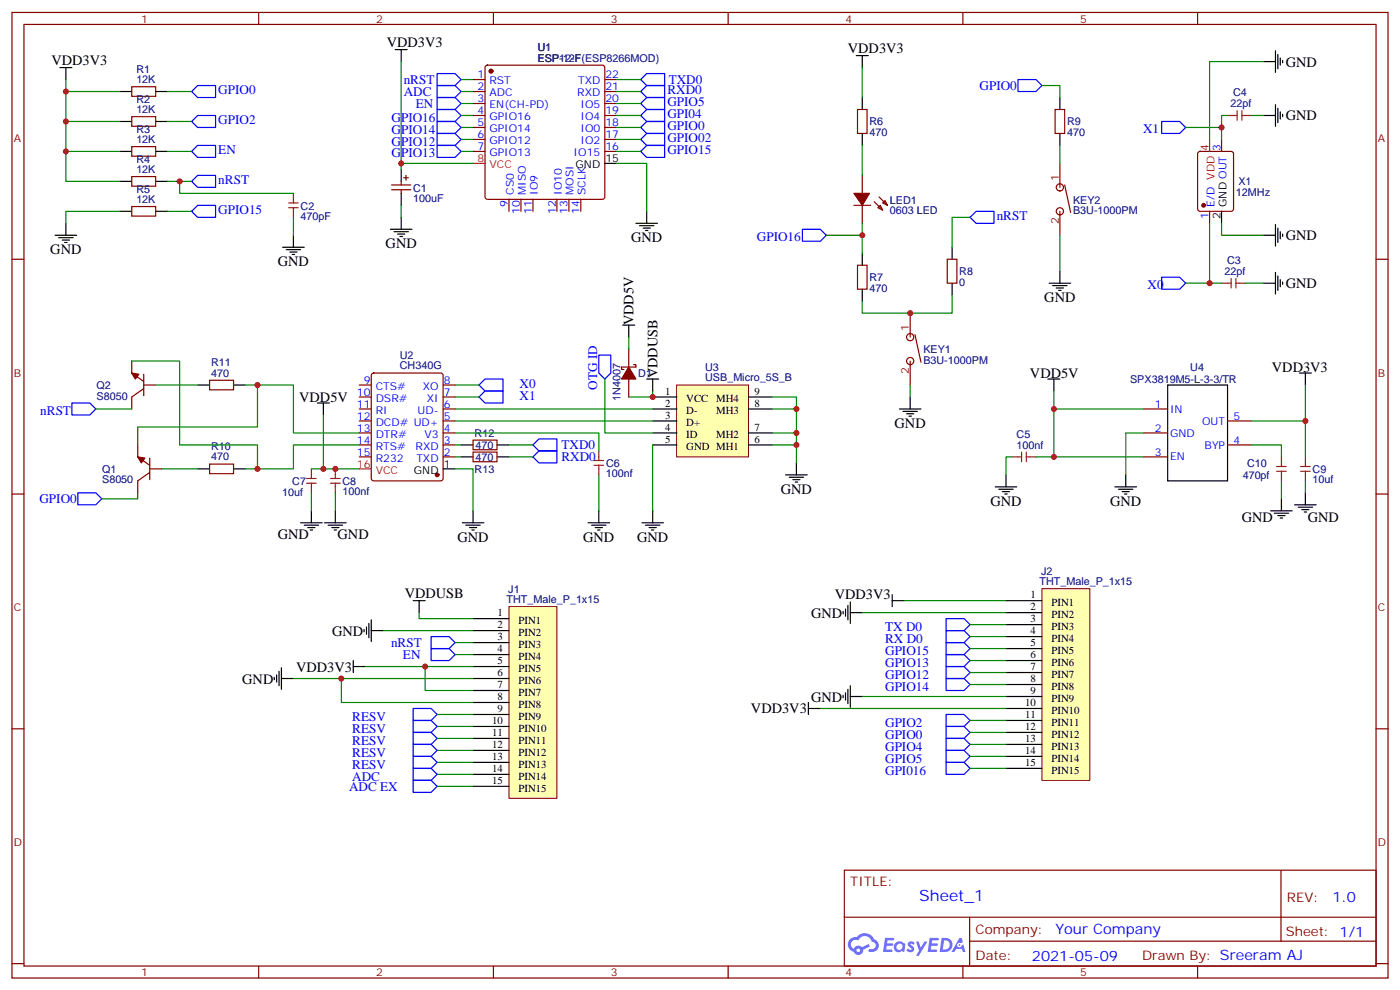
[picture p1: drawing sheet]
<svg xmlns="http://www.w3.org/2000/svg" width="412mm" height="292mm" viewBox="0 0 412 292" stroke-linecap="round" stroke-linejoin="round" font-family="sans-serif">
<g fill="none" stroke="#870000" stroke-width=".35">
<path d="M3.5 3.7h405.4v284.3h-405.4zM7.1 7.2h398.2v277.3h-398.2zM76.2 3.7v3.5M145.3 3.7v3.5M214.5 3.7v3.5M283.6 3.7v3.5M352.8 3.7v3.5M3.5 76.3h3.6M405.3 76.3h3.6M3.5 145.5h3.6M405.3 145.5h3.6M3.5 214.6h3.6"/>
<path d="M405.3 214.6h3.6M248.7 256.3h156.6v28.2h-156.6zM377.3 256.3v20.9M248.7 270.1h156.5M285.6 277.2h119.6M285.6 270.1v14.1M3.5 283.8h3.6M76.2 284.5v3.5M145.3 284.5v3.5M214.5 284.5v3.5M283.6 284.5v3.5M352.8 284.5v3.5"/>
<path d="M405.3 283.8h3.6"/>
</g>
<g fill="#5487ff">
<path d="M267.7 277.4a1.22 1.22 0 0 1 1.7 .3l-.4 .6a.47 .47 0 0 0-.3-.4 .47 .47 0 0 0-.5 .2l.1 .2a1.14 1.14 0 0 1 .8 1.7 1.14 1.14 0 0 1-1.9 0l-.2-.2 .5-.5 .7 .4a.29 .29 0 0 0 .3-.2 .29 .29 0 0 0-.2-.4 1.04 1.04 0 0 1-.6-1.7z"/>
<path d="M260.7 276.2h2.4l.3 .2-.2 .5h-1.8l-.1 .9h1.5l.3 .3-.3 .4h-1.6l-.2 1.1 1.7 .1 .2 .3-.2 .3h-2.6z"/>
<path d="M273.8 276.2h2.4l.3 .2-.1 .5h-1.8l-.2 .9h1.6l.3 .3-.4 .4h-1.6l-.1 1.1 1.7 .1 .2 .3-.2 .3h-2.6z"/>
<path d="M282.6 276.2h.7l.3 1.2-.6 .4a.69 .69 0 0 0-1 .2 .69 .69 0 0 0 .4 1 .69 .69 0 0 0 .9-.6l.5-.3 .6 2.2h-.8l-.2-.9h-1.8l-.5 .9h-.8z"/>
<path d="M269.8 277.3h.8l.6 1.8 1.1-1.8h.9l-2.6 4.2h-.8l.9-1.6z"/>
<path d="M277.4 276.2l-.6 4.1h1.3a2.11 2.11 0 0 0 2.5-2.1 2.11 2.11 0 0 0-2.5-2zM278.1 276.9a1.39 1.39 0 0 1 1.7 1.4 1.39 1.39 0 0 1-1.8 1.3h-.3z"/>
<path d="M263.7 277.8a1.54 1.54 0 0 0-.1 2.2 1.54 1.54 0 0 0 2.2 .1l.6 .2 .3-2.3-.2-.2h-.4a1.49 1.49 0 0 0-2.4 0zM264 278.8a.94 .94 0 0 1 1.8 0 .94 .94 0 0 1-1.8 0z"/>
<path d="M250.4 276.6a2.18 2.18 0 0 0 1.1 3.7 1.44 1.44 0 0 0 1.6 .9 1.44 1.44 0 0 0 1.2-1.5l2-1-.5-.7-1.9 .9a1.47 1.47 0 0 0-2.4 .5 1.39 1.39 0 0 1-.7-2 1.39 1.39 0 0 1 2-.4 2.12 2.12 0 0 1 2.2-1.3 2.12 2.12 0 0 1 1.9 1.7 1.14 1.14 0 0 1 1.1 1.4 1.14 1.14 0 0 1-1.7 .7 .43 .43 0 0 0-.5 .4 .43 .43 0 0 0 .4 .4 1.98 1.98 0 0 0 2.5-1.2 1.98 1.98 0 0 0-1.2-2.5 3.1 3.1 0 0 0-5.3-.7l-.9 .1zM252.3 279.9a.55 .55 0 0 1 1.1 0 .55 .55 0 0 1-1.1 0z"/>
<circle cx="282.6" cy="278.3" r=".26"/>
</g>
<g fill="#870000" stroke="#870000" stroke-width=".35">
<path d="M251.5 56.9h4.6l-2.1 3.6z"/>
<path d="M40.6 134.5l2.1 .4-1.1 1.4z"/>
<path d="M38.8 109.9l2.1 .3-1 1.4z"/>
<circle cx="144.6" cy="21" r=".53"/>
<circle cx="354.5" cy="60.5" r=".53"/>
<circle cx="128.8" cy="139.8" r=".53"/>
</g>
<g fill="none" stroke="#870000" stroke-width=".35">
<path d="M143.1 19.4l.5-.2h33.8l.5 .2 .3 .5v38.1l-.3 .5-.5 .2h-33.8l-.5-.2-.2-.5v-38.1zM38.8 25.5h7.1v2.9h-7.1zM38.8 34.4h7.1v2.8h-7.1zM139.3 23.4h3.6M139.3 27h3.6M139.3 30.5h3.6M139.3 34h3.6M139.3 37.5h3.6M178.2 23.4h3.5M178.2 27h3.5M178.2 30.5h3.5M178.2 34h3.5"/>
<path d="M178.2 37.5h3.5M252.6 32.2h2.8v7.1h-2.8zM310.8 32.2h2.8v7.1h-2.8zM38.8 43.2h7.1v2.8h-7.1zM38.8 52h7.1v2.8h-7.1zM115.4 54.5h5.6M115.4 55.9h5.6M118.2 53.4v1.1M118.2 55.9v1M118.9 52.4h1.4M119.6 51.6v1.5M139.3 41.1h3.6"/>
<path d="M139.3 44.6h3.6M149.9 58.7v3.5M153.5 58.7v3.5M157 58.7v3.5M164 58.7v3.5M167.6 58.7v3.5M171.1 58.7v3.5M178.2 41.1h3.5M178.2 44.6h3.5M254 51.6v5.3M257.5 59.4l2.5 2.5M258.9 58l2.5 2.5"/>
<path d="M260 59.8l.7-.7 .7 1.4zM312.2 56.2a1.06 1.06 0 0 1-1-1.5 1.06 1.06 0 0 1 1.8-.2 1.06 1.06 0 0 1-.5 1.7h-.3M312.2 48.1v7.1M313.6 54.5l1.8 8.1M353 44.8l.5-.2h9.2l.6 .4 .1 16.5-.5 .7h-9.4l-.7-.4v-16.5zM359.8 41.1v3.5M38.8 60.8h7.1v2.8h-7.1zM251.5 60.5h5M252.6 78.1h2.8v7.1h-2.8zM254 60.5v5.3M258.6 61.2l.7-.7 .7 1.4zM279 76.3h2.9v7.1h-2.9z"/>
<path d="M312.2 63.3a1.06 1.06 0 0 1-1-1.5 1.06 1.06 0 0 1 1.8-.3 1.06 1.06 0 0 1-.5 1.7l-.3 .1M312.2 62.2v7.1M356.3 62.2v3.6M268.1 92.2v7.1M269.5 98.6l1.8 8.1M38.8 106.3v3.6l3.5 2.4M42.3 113.4h3.6M42.3 114.4l-3.5 2.5v3.5M42.3 110.2v6.4M61.7 112h7.1v2.8h-7.1zM105.8 113.4h3.6M105.8 116.9h3.6"/>
<path d="M109.6 110.1l.5-.2h19.7l.7 .4v30.6l-.4 .6-20 .1-.7-.5v-30.5zM130.5 113.4h3.6M130.5 116.9h3.6M268.1 106.3v7.1M40.6 131v3.5l3.5 2.5M44.1 138.1h3.5M44.1 139.1l-3.5 2.5v3.5M44.1 134.9v6.4M61.7 136.7h7.1v2.8h-7.1zM105.8 134.5h3.6M105.8 131h3.6M105.8 127.5h3.6"/>
<path d="M105.8 124h3.6M105.8 120.4h3.6M130.5 134.5h3.6M130.5 131h3.6M130.5 127.5h3.6M130.5 124h3.6M130.5 120.4h3.6M139.3 129.6h7.1v2.8h-7.1zM139.3 133.1h7.1v2.9h-7.1z"/>
<circle cx="268.1" cy="99.3" r="1.06"/>
<circle cx="268.1" cy="106.3" r="1.06"/>
</g>
<path d="M139.3 48.1h3.6M356.3 41.1v3.5M105.8 138.1h3.6" fill="none" stroke="#f00" stroke-width=".35"/>
<g fill="none" stroke="#000" stroke-width=".35">
<path d="M17.6 19.9h3.6M19.4 19.9v3.5M116.4 14.6h3.5M118.2 14.6v3.5M252.2 16.4h3.6M254 16.4v3.5M372.2 18.1h3.5M375.7 15v6.3M376.4 16v4.2M377.1 17.1v2.1M377.8 17.8v.7M35.3 27h3.5"/>
<path d="M35.3 35.8h3.5M45.9 27h3.5M45.9 35.8h3.5M254 28.7v3.5M254 39.3v3.5M312.2 28.7v3.5M312.2 39.3v3.5M372.2 34h3.5M375.7 30.8v6.4M376.4 31.9v4.2M377.1 32.9v2.2M377.8 33.7v.7"/>
<path d="M35.3 44.6h3.5M35.3 53.4h3.5M45.9 44.6h3.5M45.9 53.4h3.5M118.2 49.9v3.5M118.2 56.9v3.6M178.2 48.1h3.5M16.2 69.3h6.4M17.3 70h4.2M18.3 70.7h2.2M19 71.4h.8M19.4 65.8v3.5"/>
<path d="M35.3 62.2h3.5M45.9 62.2h3.5M83.3 72.8h6.3M84.3 73.5h4.2M85.4 74.2h2.1M86.1 74.9h.7M86.4 69.3v3.5M115 67.5h6.4M116.1 68.2h4.2M117.1 68.9h2.1M117.8 69.6h.7M118.2 64v3.5"/>
<path d="M187.3 65.8h6.4M188.4 66.5h4.2M189.4 67.2h2.2M190.1 67.9h.8M190.5 62.2v3.6M254 74.6v3.5M280.5 72.8v3.5M312.2 79.9v3.5M359.8 62.2v3.6M372.2 69.3h3.5M375.7 66.1v6.4M376.4 67.2v4.2"/>
<path d="M377.1 68.2v2.1M377.8 68.9v.7M254 85.2v3.5M280.5 83.4v3.5M309 83.4h6.4M310.1 84.1h4.2M311.1 84.8h2.2M311.9 85.5h.7M372.2 83.4h3.5M375.7 80.2v6.4M376.4 81.3v4.2M377.1 82.3v2.2"/>
<path d="M377.8 83v.7M58.2 113.4h3.5M68.8 113.4h3.5M93.5 118.7h3.5M95.2 118.7v3.5M268.1 116.9v3.5M58.2 138.1h3.5M68.8 138.1h3.5M130.5 138.1h3.6M135.8 131h3.5M135.8 134.5h3.5M146.4 131h3.5"/>
<path d="M146.4 134.5h3.5M264.9 120.4h6.4M266 121.1h4.2M267.1 121.8h2.1M267.8 122.6h.7M88.5 154h6.4M89.6 154.7h4.2M90.7 155.4h2.1M91.4 156.1h.7M91.7 150.4v3.6M95.6 154h6.4M96.7 154.7h4.2"/>
<path d="M97.7 155.4h2.1M98.4 156.1h.7M98.8 150.4v3.6M136.2 154h6.3M137.2 154.7h4.3M138.3 155.4h2.1M139 156.1h.7M139.3 150.4v3.6M173.2 154h6.4M174.3 154.7h4.2M175.3 155.4h2.1M176 156.1h.7"/>
<path d="M176.4 150.4v3.6"/>
</g>
<g fill="none" stroke="#008700" stroke-width=".35">
<path d="M118.2 18.1v30M254 19.9v8.8M372.2 18.1h-15.9v23M19.4 23.4v3.6h15.9M19.4 27v8.8h15.9M19.4 35.8v8.8h15.9M49.4 27h7M49.4 35.8h7M135.8 27h3.5M135.8 23.4h3.5M135.8 30.5h3.5M135.8 34h3.5"/>
<path d="M135.8 37.5h3.5M181.7 27h7M181.7 23.4h7M181.7 30.5h7M181.7 34h7M181.7 37.5h7M306.9 25.2h5.3v3.5M349.2 37.5h10.6M361.6 34h-1.8v7.1M368.7 34h3.5M19.4 44.6v8.8h15.9M49.4 44.6h7"/>
<path d="M49.4 53.4h7M52.9 53.4v3.5h33.5M135.8 44.6h3.5M135.8 41.1h3.5M139.3 48.1h-21.1v1.8M181.7 48.1h8.8v14.1M181.7 44.6h7M181.7 41.1h7M254 42.8v8.8M312.2 42.8v5.3M35.3 62.2h-15.9v3.6M49.4 62.2h7"/>
<path d="M86.4 64v5.3M118.2 60.5v3.5M243.4 69.3h10.6M254 65.8v8.8M285.8 64h-5.3v8.8M312.2 69.3v10.6M356.3 65.8v17.6h3.5M359.8 65.8v3.5h12.4M280.5 86.9v5.3h-26.5v-3.5M349.2 83.4h7.1M366.9 83.4h5.3M38.8 106.3h14.1v24.7h22.9v7.1h-3.5"/>
<path d="M45.9 113.4h12.3M72.3 113.4h3.5v12.3h-35.2v5.3M75.8 113.4h10.6v14.1h19.4M134.1 113.4h7M134.1 116.9h7M268.1 113.4v3.5M28.2 120.4h10.6M47.6 138.1h10.6M91.7 138.1h14.1M95.2 122.2v15.9M105.8 131h-19.4v7.1h-10.6M134.1 138.1h5.2v12.3"/>
<path d="M134.1 127.5h42.3v5.3M134.1 131h1.7M134.1 134.5h1.7M149.9 131h7.1M149.9 134.5h7.1M176.4 139.8v10.6M40.6 145.1v1.8h-10.6M91.7 145.1v5.3M98.8 145.1v5.3"/>
</g>
<g fill="none" stroke="#00f" stroke-width=".35">
<path d="M56.4 27l1.8-1.8h5.3v3.5h-5.3zM58.2 34h5.3v3.5h-5.3l-1.8-1.7zM128.8 21.7h5.3l1.7 1.7-1.7 1.8h-5.3zM128.8 25.2h5.3l1.7 1.8-1.7 1.7h-5.3zM128.8 28.7h5.3l1.7 1.8-1.7 1.7h-5.3zM128.8 32.2h5.3l1.7 1.8-1.7 1.8h-5.3zM128.8 35.8h5.3l1.7 1.7-1.7 1.8h-5.3zM128.8 39.3h5.3l1.7 1.8-1.7 1.7h-5.3zM188.7 27l1.8-1.8h5.3v3.5h-5.3zM188.7 30.5l1.8-1.8h5.3v3.5h-5.3zM188.7 34l1.8-1.8h5.3v3.6h-5.3zM188.7 37.5l1.8-1.7h5.3v3.5h-5.3z"/>
<path d="M190.5 21.7h5.3v3.5h-5.3l-1.8-1.8zM299.9 23.4h5.3l1.7 1.8-1.7 1.8h-5.3zM342.2 35.8h5.3l1.7 1.7-1.7 1.8h-5.3zM56.4 44.6l1.8-1.8h5.3v3.6h-5.3zM56.4 53.4l1.8-1.8h5.3v3.6h-5.3zM128.8 42.8h5.3l1.7 1.8-1.7 1.8h-5.3zM188.7 41.1l1.8-1.8h5.3v3.5h-5.3zM188.7 44.6l1.8-1.8h5.3v3.6h-5.3zM56.4 62.2l1.8-1.7h5.3v3.5h-5.3zM236.4 67.5h5.3l1.7 1.8-1.7 1.7h-5.3zM285.8 64l1.7-1.8h5.3v3.6h-5.3zM342.2 81.6h5.3l1.7 1.8-1.7 1.8h-5.3z"/>
<path d="M21.2 118.7h5.3l1.7 1.7-1.7 1.8h-5.3zM141.1 116.9l1.8-1.8h5.3v3.6h-5.3zM141.1 113.4l1.8-1.8h5.3v3.5h-5.3zM157 131l1.7-1.7h5.3v3.5h-5.3zM157 134.5l1.7-1.7h5.3v3.5h-5.3zM22.9 145.1h5.3l1.8 1.8-1.8 1.8h-5.3z"/>
</g>
<g fill="none" stroke="#8c2424" stroke-width=".35">
<path d="M361.6 34h2.8M364.4 32.6v2.8M365.8 32.6v2.8M365.8 34h2.9M85 59.8h2.8M86.4 56.9v2.9M85 61.2h2.8M86.4 61.2v2.8M359.8 83.4h2.9M362.7 82v2.8M364.1 82v2.8M364.1 83.4h2.8"/>
<path d="M91.7 138.1v2.8M98.8 138.1v2.8M175 137h2.8M175 135.6h2.8M176.4 132.8v2.8M176.4 137v2.8M90.3 142.3h2.8M90.3 140.9h2.8M91.7 142.3v2.8M97.4 142.3h2.8M97.4 140.9h2.8M98.8 142.3v2.8"/>
</g>
<path d="M199.3 113.4h21.2v21.1h-21.2z" fill="#ffffb0" stroke="#800000" stroke-width=".29"/>
<g fill="none" stroke="#000" stroke-width=".35">
<path d="M183.4 95.7h3.6M185.2 95.7v3.6M190.5 111.6h3.5M192.3 116.9h7M192.3 111.6v3.5M220.5 116.9h7M308.7 111.6h3.5M310.4 111.6v3.5M344 113.4h17.6v28.2h-17.6zM382.8 109.9h3.5M384.5 109.9v3.5M192.3 120.4h7"/>
<path d="M192.3 124h7M192.3 127.5h7M192.3 131h7M220.5 120.4h7M220.5 127.5h7M220.5 131h7M231.4 139.8h6.4M234.6 136.3v3.5M296.3 139.8v3.6M331.6 139.8v3.6M189.1 154h6.3M190.1 154.7h4.3"/>
<path d="M191.2 155.4h2.1M191.9 156.1h.7M192.3 150.4v3.6M232.5 140.5h4.2M233.5 141.3h2.2M234.2 142h.7M293.2 143.4h6.3M294.2 144.1h4.2M295.3 144.8h2.1M296 145.5h.7M328.4 143.4h6.4M329.5 144.1h4.2"/>
<path d="M330.6 144.8h2.1M331.3 145.5h.7M374.3 150.4h6.3M375.4 151.1h4.2M376.4 151.8h2.1M377.1 152.5h.7M377.5 146.9v3.5M381.4 148.7h6.3M382.4 149.4h4.2M383.5 150.1h2.1M384.2 150.8h.7M384.5 145.1v3.6"/>
</g>
<g fill="none" stroke="#008700" stroke-width=".35">
<path d="M185.2 99.3v3.5M178.2 111.6v15.9h14.1M192.3 115.1v1.8h-7.1M227.5 116.9h7.1v14.1h-7.1M310.4 115.1v5.3M384.5 113.4v21.1M134.1 120.4h58.2M134.1 124h58.2M192.3 131v19.4M227.5 120.4h7.1M227.5 127.5h7.1M234.6 131v5.3"/>
<path d="M298.1 134.5h-1.8v5.3M305.2 134.5h5.2M336.9 120.4h-26.5v14.1h26.5M336.9 127.5h-5.3v12.3M368.7 131h8.8v3.5M368.7 124h15.8M377.5 141.6v5.3M384.5 141.6v3.5"/>
</g>
<path d="M176.4 104.6h3.5v5.3l-1.7 1.7-1.8-1.7z" fill="none" stroke="#00f" stroke-width=".35"/>
<path d="M185.2 102.8v5.3M185.2 111.6v5.3M186.6 107.4h.7v.7h-4.2v.7h.7M336.9 120.4h7.1M336.9 127.5h7.1M336.9 134.5h7.1M361.6 131h7.1M361.6 124h7.1" fill="none" stroke="#870000" stroke-width=".35"/>
<path d="M185.2 108.1l2.1 3.5h-4.2z" fill="#870000" stroke="#870000" stroke-width=".35"/>
<path d="M298.1 134.5h2.8M300.9 133.1v2.9M302.3 133.1v2.9M302.3 134.5h2.9M376.1 138.8h2.8M376.1 137.4h2.8M377.5 134.5v2.9M377.5 138.8v2.8M383.1 138.8h2.8M383.1 137.4h2.8M384.5 134.5v2.9M384.5 138.8v2.8" fill="none" stroke="#8c2424" stroke-width=".35"/>
<path d="M149.9 178.6h14.1v56.5h-14.1z" fill="#ffffb0" stroke="#800000" stroke-width=".29"/>
<g fill="none" stroke="#000" stroke-width=".35">
<path d="M139.3 182.2h10.6M139.3 185.7h10.6M139.3 189.2h10.6M139.3 192.8h10.6M139.3 196.3h10.6M139.3 199.8h10.6M139.3 203.3h10.6M139.3 206.9h10.6M139.3 210.4h10.6M139.3 213.9h10.6M139.3 217.5h10.6M139.3 221h10.6"/>
<path d="M139.3 224.5h10.6M139.3 228h10.6M139.3 231.6h10.6"/>
</g>
<path d="M306.9 173.4h14.1v56.4h-14.1z" fill="#ffffb0" stroke="#800000" stroke-width=".29"/>
<g fill="none" stroke="#000" stroke-width=".35">
<path d="M121.7 176.9h3.5M123.5 176.9v3.5M249.1 179.4v2.1M249.8 178.3v4.2M250.5 177.2v6.4M262.8 176.9h3.5M262.8 175.1v3.5M296.3 176.9h10.6M80.8 199.5v.7M81.5 198.8v2.1M82.2 197.7v4.2M82.9 199.8h3.5"/>
<path d="M82.9 196.6v6.4M104.1 196.3h3.5M104.1 194.5v3.5M107.2 185.3v.8M107.9 184.6v2.2M108.7 183.6v4.2M109.4 185.7h3.5M109.4 182.5v6.4M248.4 180.1v.7M250.5 180.4h3.5M296.3 180.4h10.6M296.3 183.9h10.6"/>
<path d="M296.3 187.5h10.6M296.3 191h10.6M296.3 194.5h10.6M296.3 198h10.6M238.1 208.6h3.6M238.1 206.9v3.5M248.4 204.8v.7M249.1 204v2.2M249.8 203v4.2M250.5 205.1h3.5M250.5 201.9v6.4M296.3 201.6h10.6"/>
<path d="M296.3 205.1h10.6M296.3 208.6h10.6M296.3 212.2h10.6M296.3 215.7h10.6M296.3 219.2h10.6M296.3 222.7h10.6M296.3 226.3h10.6"/>
</g>
<g fill="none" stroke="#008700" stroke-width=".35">
<path d="M266.3 176.9h30M86.4 199.8h52.9M100.5 199.8v7.1h38.8M107.6 196.3h31.7M112.9 185.7h26.4M123.5 180.4v1.8h15.8M125.2 196.3v7h14.1M134.1 189.2h5.2M134.1 192.8h5.2M254 180.4h42.3M285.8 183.9h10.5M285.8 187.5h10.5"/>
<path d="M285.8 191h10.5M285.8 194.5h10.5M285.8 198h10.5M128.8 210.4h10.5M128.8 213.9h10.5M128.8 217.5h10.5M241.7 208.6h54.6M254 205.1h42.3M285.8 201.6h10.5M285.8 212.2h10.5M285.8 215.7h10.5M285.8 219.2h10.5"/>
<path d="M128.8 221h10.5M128.8 224.5h10.5M128.8 228h10.5M128.8 231.6h10.5M285.8 222.7h10.5M285.8 226.3h10.5"/>
</g>
<g fill="none" stroke="#00f" stroke-width=".35">
<path d="M127 187.5h5.3l1.8 1.7-1.8 1.8h-5.3zM127 191h5.3l1.8 1.8-1.8 1.7h-5.3zM278.7 182.2h5.3l1.8 1.7-1.8 1.8h-5.3zM278.7 185.7h5.3l1.8 1.8-1.8 1.7h-5.3zM278.7 189.2h5.3l1.8 1.8-1.8 1.8h-5.3zM278.7 192.8h5.3l1.8 1.7-1.8 1.8h-5.3zM278.7 196.3h5.3l1.8 1.7-1.8 1.8h-5.3zM278.7 199.8h5.3l1.8 1.8-1.8 1.7h-5.3zM121.7 208.6h5.3l1.8 1.8-1.8 1.8h-5.3zM121.7 212.2h5.3l1.8 1.7-1.8 1.8h-5.3zM121.7 215.7h5.3l1.8 1.8-1.8 1.7h-5.3zM121.7 219.2h5.3l1.8 1.8-1.8 1.7h-5.3z"/>
<path d="M278.7 210.4h5.3l1.8 1.8-1.8 1.7h-5.3zM278.7 213.9h5.3l1.8 1.8-1.8 1.8h-5.3zM278.7 217.5h5.3l1.8 1.7-1.8 1.8h-5.3zM121.7 222.7h5.3l1.8 1.8-1.8 1.8h-5.3zM121.7 226.3h5.3l1.8 1.7-1.8 1.8h-5.3zM121.7 229.8h5.3l1.8 1.8-1.8 1.7h-5.3zM278.7 221h5.3l1.8 1.7-1.8 1.8h-5.3zM278.7 224.5h5.3l1.8 1.8-1.8 1.7h-5.3z"/>
</g>
<g fill="#c00">
<circle cx="118.2" cy="48.1" r=".88"/>
<circle cx="19.4" cy="27" r=".88"/>
<circle cx="19.4" cy="35.8" r=".88"/>
<circle cx="19.4" cy="44.6" r=".88"/>
<circle cx="52.9" cy="53.4" r=".88"/>
<circle cx="254" cy="69.3" r=".88"/>
<circle cx="268.1" cy="92.2" r=".88"/>
<circle cx="75.8" cy="113.4" r=".88"/>
<circle cx="75.8" cy="138.1" r=".88"/>
<circle cx="98.8" cy="138.1" r=".88"/>
<circle cx="95.3" cy="138.1" r=".88"/>
<circle cx="356.3" cy="83.4" r=".88"/>
<circle cx="359.8" cy="37.5" r=".88"/>
<circle cx="192.3" cy="116.9" r=".88"/>
<circle cx="234.6" cy="120.4" r=".88"/>
<circle cx="234.6" cy="127.5" r=".88"/>
<circle cx="234.6" cy="131" r=".88"/>
<circle cx="310.4" cy="120.4" r=".88"/>
<circle cx="310.4" cy="134.5" r=".88"/>
<circle cx="384.5" cy="124" r=".88"/>
<circle cx="125.2" cy="196.3" r=".88"/>
<circle cx="100.5" cy="199.8" r=".88"/>
</g>
<text font-size="4.6" fill="#00f" x="270.8" y="265.3">Sheet_1</text>
<g font-size="4.2">
<text x="113.9" y="13.9">VDD3V3</text>
<text x="249.8" y="15.7">VDD3V3</text>
<text x="15.2" y="19.2">VDD3V3</text>
<text x="378.7" y="19.6">GND</text>
<text x="378.7" y="35.5">GND</text>
<text x="185.9" y="71.4">GND</text>
<text x="378.7" y="70.7">GND</text>
<text x="14.8" y="74.9">GND</text>
<text x="113.6" y="73.2">GND</text>
<text x="81.8" y="78.5">GND</text>
<text x="307.6" y="89">GND</text>
<text x="378.7" y="84.9">GND</text>
<text x="186.6" y="95.8" transform="rotate(-90 186.6 95.8)">VDD5V</text>
<text x="193.6" y="111.4" transform="rotate(-90 193.6 111.4)">VDDUSB</text>
<text x="303.4" y="111.3">VDD5V</text>
<text x="374.7" y="109.5">VDD3V3</text>
<text x="88.1" y="118.3">VDD5V</text>
<text x="263.5" y="126.1">GND</text>
<text x="230" y="145.5">GND</text>
<text x="291.7" y="149">GND</text>
<text x="327" y="149">GND</text>
<text x="365.8" y="153.6">GND</text>
<text x="385.2" y="153.6">GND</text>
<text x="81.8" y="158.9">GND</text>
<text x="99.4" y="158.9">GND</text>
<text x="134.8" y="159.6">GND</text>
<text x="171.8" y="159.6">GND</text>
<text x="187.7" y="159.6">GND</text>
<text x="119.2" y="176.2">VDDUSB</text>
<text x="245.9" y="176.5">VDD3V3</text>
<text x="238.9" y="182">GND</text>
<text x="97.8" y="187.3">GND</text>
<text x="87.2" y="197.9">VDD3V3</text>
<text x="71.4" y="201.4">GND</text>
<text x="238.9" y="206.7">GND</text>
<text x="221.2" y="210">VDD3V3</text>
</g>
<g font-size="4.2" fill="#00f">
<text x="392.5" y="265.5">1.0</text>
<text x="310.9" y="275.1">Your Company</text>
<text x="304" y="282.9">2021-05-09</text>
</g>
<g font-size="3.9" fill="#00f">
<text x="64.3" y="27.7">GPIO0</text>
<text x="118.9" y="24.7">nRST</text>
<text x="118.9" y="28.2">ADC</text>
<text x="196.6" y="27.7">RXD0</text>
<text x="197" y="24.7">TXD0</text>
<text x="288.6" y="26.4">GPIO0</text>
<text x="115.3" y="35.8">GPIO16</text>
<text x="122.5" y="31.8">EN</text>
<text x="196.6" y="31.2">GPIO5</text>
<text x="196.6" y="34.8">GPI04</text>
<text x="64.3" y="36.5">GPIO2</text>
<text x="115.3" y="39.3">GPIO14</text>
<text x="196.6" y="38.3">GPIO0</text>
<text x="196.6" y="41.8">GPIO02</text>
<text x="336.7" y="39.2">X1</text>
<text x="64.3" y="45.3">EN</text>
<text x="115.3" y="42.9">GPIO12</text>
<text x="115.3" y="46.4">GPIO13</text>
<text x="196.6" y="45.3">GPIO15</text>
<text x="64.3" y="54.2">nRST</text>
<text x="64.3" y="63">GPIO15</text>
<text x="293.6" y="64.7">nRST</text>
<text x="222.9" y="71.1">GPIO16</text>
<text x="338.1" y="85">X0</text>
<text x="153.1" y="117.7">X1</text>
<text x="153.1" y="114.2">X0</text>
<text x="175.9" y="114.8" transform="rotate(-90 175.9 114.8)">OTG ID</text>
<text x="11.9" y="122.2">nRST</text>
<text x="165.4" y="132.3">TXD0</text>
<text x="165.4" y="135.8">RXD0</text>
<text x="11.6" y="148.2">GPIO0</text>
<text x="260.7" y="185.9">TX D0</text>
<text x="115.2" y="190.6">nRST</text>
<text x="260.7" y="189.4">RX D0</text>
<text x="118.7" y="194.1">EN</text>
<text x="260.7" y="193">GPIO15</text>
<text x="260.7" y="196.5">GPIO13</text>
<text x="260.7" y="200">GPIO12</text>
<text x="260.7" y="203.5">GPIO14</text>
<text x="103.8" y="212.4">RESV</text>
<text x="103.8" y="215.9">RESV</text>
<text x="260.7" y="214.1">GPIO2</text>
<text x="103.8" y="219.4">RESV</text>
<text x="260.7" y="217.6">GPIO0</text>
<text x="260.7" y="221.2">GPIO4</text>
<text x="103.8" y="222.9">RESV</text>
<text x="103.8" y="226.5">RESV</text>
<text x="260.7" y="224.7">GPIO5</text>
<text x="102.8" y="232.9">ADC EX</text>
<text x="103.8" y="230">ADC</text>
<text x="260.7" y="228.2">GPI016</text>
</g>
<g font-size="3.9" fill="#800">
<text x="250.5" y="260.8">TITLE:</text>
<text x="379.1" y="265.5">REV:</text>
<text x="287.4" y="275">Company:</text>
<text x="378.7" y="275.7">Sheet: 1/1</text>
<text x="287.4" y="282.7">Date:</text>
<text x="336.4" y="282.8">Drawn By: Sreeram AJ</text>
</g>
<g font-size="3.2" fill="#800">
<text x="41.6" y="6.7">1</text>
<text x="110.8" y="6.7">2</text>
<text x="179.9" y="6.7">3</text>
<text x="249.1" y="6.7">4</text>
<text x="318.2" y="6.7">5</text>
<text x="4.1" y="41.8">A</text>
<text x="405.9" y="41.8">A</text>
<text x="311.9" y="53.4" transform="rotate(-90 311.9 53.4)">1</text>
<text x="311.9" y="66" transform="rotate(-90 311.9 66)">2</text>
<text x="267.8" y="97.5" transform="rotate(-90 267.8 97.5)">1</text>
<text x="4.1" y="110.9">B</text>
<text x="267.8" y="110.1" transform="rotate(-90 267.8 110.1)">2</text>
<text x="405.9" y="110.9">B</text>
<text x="4.1" y="180.1">C</text>
<text x="405.9" y="180.1">C</text>
<text x="4.1" y="249.2">D</text>
<text x="405.9" y="249.2">D</text>
<text x="41.6" y="287.5">1</text>
<text x="110.8" y="287.5">2</text>
<text x="179.9" y="287.5">3</text>
<text x="249.1" y="287.5">4</text>
<text x="318.2" y="287.5">5</text>
</g>
<g font-size="3.2" fill="#000080">
<text x="158.3" y="15.1">U1</text>
<text x="40.2" y="21.5">R1</text>
<text x="158.3" y="18.1">ESP12-F</text>
<text x="158.4" y="18.1">ESP-12F(ESP8266MOD)</text>
<text x="40.2" y="24.5">12K</text>
<text x="363.2" y="28.3">C4</text>
<text x="40.2" y="33.3">12K</text>
<text x="40.2" y="30.3">R2</text>
<text x="362.5" y="31.5">22pf</text>
<text x="40.2" y="39.1">R3</text>
<text x="256.1" y="40.1">470</text>
<text x="256.1" y="36.8">R6</text>
<text x="314.3" y="40.1">470</text>
<text x="314.3" y="36.8">R9</text>
<text x="40.2" y="42.1">12K</text>
<text x="40.2" y="47.9">R4</text>
<text x="40.2" y="50.9">12K</text>
<text x="40.2" y="59.8">12K</text>
<text x="40.2" y="56.7">R5</text>
<text x="121.7" y="59.5">100uF</text>
<text x="121.7" y="56.4">C1</text>
<text x="316.1" y="60">KEY2</text>
<text x="364.1" y="57.7">12MHz</text>
<text x="364.8" y="54.5">X1</text>
<text x="88.5" y="64.8">470pF</text>
<text x="88.6" y="61.7">C2</text>
<text x="262.1" y="63">0603 LED</text>
<text x="262.1" y="60">LED1</text>
<text x="316.1" y="63">B3U-1000PM</text>
<text x="361.4" y="77.7">C3</text>
<text x="256.1" y="82.7">R7</text>
<text x="282.6" y="80.9">R8</text>
<text x="360.7" y="80.9">22pf</text>
<text x="256.1" y="86">470</text>
<text x="282.6" y="84.2">0</text>
<text x="62.2" y="107.9">R11</text>
<text x="117.8" y="105.8">U2</text>
<text x="272" y="107.1">B3U-1000PM</text>
<text x="272" y="104.1">KEY1</text>
<text x="62.2" y="110.9">470</text>
<text x="117.8" y="108.8">CH340G</text>
<text x="188" y="110.9">D1</text>
<text x="207.7" y="112.3">USB_Micro_5S_B</text>
<text x="207.7" y="109.3">U3</text>
<text x="332.9" y="112.9">SPX3819M5-L-3-3/TR</text>
<text x="350.6" y="109.3">U4</text>
<text x="28.5" y="117.7">S8050</text>
<text x="28.5" y="114.6">Q2</text>
<text x="182.8" y="117.9" transform="rotate(-90 182.8 117.9)">1N4007</text>
<text x="139.8" y="128.8">R12</text>
<text x="299.5" y="129">C5</text>
<text x="62.2" y="135.6">470</text>
<text x="62.2" y="132.6">R10</text>
<text x="140.1" y="132.3">470</text>
<text x="140.1" y="135.8">470</text>
<text x="178.5" y="137.6">C6</text>
<text x="299.5" y="132.1">100nf</text>
<text x="367.3" y="137.6">C10</text>
<text x="30.1" y="142.4">S8050</text>
<text x="30.1" y="139.4">Q1</text>
<text x="86.1" y="142.7">C7</text>
<text x="100.9" y="142.9">C8</text>
<text x="139.8" y="139.3">R13</text>
<text x="178.5" y="140.6">100nf</text>
<text x="366.1" y="141.1">470pf</text>
<text x="386.6" y="142.4">10uf</text>
<text x="386.6" y="139.3">C9</text>
<text x="83.1" y="146.2">10uf</text>
<text x="100.9" y="145.9">100nf</text>
<text x="306.2" y="172.3">THT_Male_P_1x15</text>
<text x="306.7" y="169.3">J2</text>
<text x="149.2" y="177.6">THT_Male_P_1x15</text>
<text x="149.7" y="174.6">J1</text>
</g>
<g font-size="3.2" fill="#00f">
<text x="140.7" y="23.1">1</text>
<text x="178.3" y="23.1">22</text>
<text x="140.7" y="26.6">2</text>
<text x="144.2" y="24.8">RST</text>
<text x="144.2" y="28.4">ADC</text>
<text x="170" y="28.4">RXD</text>
<text x="170.3" y="24.8">TXD</text>
<text x="178.3" y="26.6">21</text>
<text x="140.7" y="30.1">3</text>
<text x="140.7" y="33.7">4</text>
<text x="144.2" y="31.9">EN(CH-PD)</text>
<text x="144.2" y="35.4">GPIO16</text>
<text x="171" y="35.4">IO4</text>
<text x="171" y="31.9">IO5</text>
<text x="178.3" y="33.7">19</text>
<text x="178.3" y="30.1">20</text>
<text x="140.7" y="37.2">5</text>
<text x="140.7" y="40.7">6</text>
<text x="144.2" y="38.9">GPIO14</text>
<text x="171" y="38.9">IO0</text>
<text x="178.3" y="40.7">17</text>
<text x="178.3" y="37.2">18</text>
<text x="140.7" y="44.2">7</text>
<text x="144.2" y="42.5">GPIO12</text>
<text x="144.2" y="46">GPIO13</text>
<text x="169" y="46">IO15</text>
<text x="171" y="42.5">IO2</text>
<text x="178.3" y="44.2">16</text>
<text x="359.5" y="44.4" transform="rotate(-90 359.5 44.4)">3</text>
<text x="151.3" y="57.4" transform="rotate(-90 151.3 57.4)">CS0</text>
<text x="154.9" y="57.4" transform="rotate(-90 154.9 57.4)">MISO</text>
<text x="158.4" y="57.4" transform="rotate(-90 158.4 57.4)">IO9</text>
<text x="165.5" y="57.4" transform="rotate(-90 165.5 57.4)">IO10</text>
<text x="169" y="57.4" transform="rotate(-90 169 57.4)">MOSI</text>
<text x="172.5" y="57.4" transform="rotate(-90 172.5 57.4)">SCLK</text>
<text x="149.6" y="60.9" transform="rotate(-90 149.6 60.9)">9</text>
<text x="153.1" y="62.9" transform="rotate(-90 153.1 62.9)">10</text>
<text x="156.6" y="62.9" transform="rotate(-90 156.6 62.9)">11</text>
<text x="163.7" y="62.9" transform="rotate(-90 163.7 62.9)">12</text>
<text x="167.2" y="62.9" transform="rotate(-90 167.2 62.9)">13</text>
<text x="170.7" y="62.9" transform="rotate(-90 170.7 62.9)">14</text>
<text x="356" y="64.4" transform="rotate(-90 356 64.4)">1</text>
<text x="357.7" y="60.9" transform="rotate(-90 357.7 60.9)">E/D VDD</text>
<text x="107.2" y="113">9</text>
<text x="130.7" y="113">8</text>
<text x="105.2" y="116.6">10</text>
<text x="110.7" y="114.8">CTS#</text>
<text x="110.7" y="118.3">DSR#</text>
<text x="124.5" y="114.8">XO</text>
<text x="125.7" y="118.3">XI</text>
<text x="130.7" y="116.6">7</text>
<text x="105.2" y="120.1">11</text>
<text x="105.2" y="123.6">12</text>
<text x="110.7" y="121.8">RI</text>
<text x="110.7" y="125.4">DCD# UD+</text>
<text x="123" y="121.8">UD-</text>
<text x="130.7" y="123.6">5</text>
<text x="130.7" y="120.1">6</text>
<text x="340.2" y="120.1">1</text>
<text x="344.7" y="121.5">IN</text>
<text x="354.1" y="125">OUT</text>
<text x="363.4" y="123.6">5</text>
<text x="105.2" y="127.1">13</text>
<text x="105.2" y="130.7">14</text>
<text x="110.7" y="128.9">DTR#</text>
<text x="125" y="128.9">V3</text>
<text x="130.7" y="130.7">3</text>
<text x="130.7" y="127.1">4</text>
<text x="340.2" y="127.1">2</text>
<text x="344.7" y="128.6">GND</text>
<text x="363.4" y="130.7">4</text>
<text x="105.2" y="134.2">15</text>
<text x="110.7" y="132.4">RTS#</text>
<text x="110.7" y="136">R232</text>
<text x="122.4" y="132.4">RXD</text>
<text x="122.6" y="136">TXD</text>
<text x="130.7" y="134.2">2</text>
<text x="340.2" y="134.2">3</text>
<text x="344.7" y="135.6">EN</text>
<text x="354.8" y="132.1">BYP</text>
</g>
<g font-size="3.2" fill="#f00">
<text x="140.7" y="47.8">8</text>
<text x="356" y="44.4" transform="rotate(-90 356 44.4)">4</text>
<text x="144.2" y="49.5">VCC</text>
<text x="105.2" y="137.7">16</text>
<text x="110.7" y="139.5">VCC</text>
</g>
<g font-size="3.2">
<text x="178.3" y="47.8">15</text>
<text x="169.6" y="49.5">GND</text>
<text x="359.5" y="64.4" transform="rotate(-90 359.5 64.4)">2</text>
<text x="361.2" y="60.9" transform="rotate(-90 361.2 60.9)">GND OUT</text>
<text x="196" y="116.2">1</text>
<text x="196" y="119.7">2</text>
<text x="202.1" y="118.5">VCC</text>
<text x="211" y="118.5">MH4</text>
<text x="222.2" y="119.7">8</text>
<text x="222.2" y="116.2">9</text>
<text x="196" y="123.3">3</text>
<text x="202.1" y="122">D-</text>
<text x="202.1" y="125.6">D+</text>
<text x="211" y="122">MH3</text>
<text x="196" y="126.8">4</text>
<text x="196" y="130.3">5</text>
<text x="202.1" y="129.1">ID</text>
<text x="211" y="129.1">MH2</text>
<text x="222.2" y="130.3">6</text>
<text x="222.2" y="126.8">7</text>
<text x="130.7" y="137.7">1</text>
<text x="202.1" y="132.6">GND MH1</text>
<text x="121.9" y="139.5">GND</text>
<text x="303.6" y="176.2">1</text>
<text x="303.6" y="179.7">2</text>
<text x="309.7" y="178.5">PIN1</text>
<text x="146.6" y="181.5">1</text>
<text x="146.6" y="185">2</text>
<text x="152.8" y="183.8">PIN1</text>
<text x="303.6" y="183.2">3</text>
<text x="309.7" y="182">PIN2</text>
<text x="309.7" y="185.5">PIN3</text>
<text x="146.6" y="188.5">3</text>
<text x="152.8" y="187.3">PIN2</text>
<text x="152.8" y="190.8">PIN3</text>
<text x="303.6" y="186.8">4</text>
<text x="303.6" y="190.3">5</text>
<text x="309.7" y="189.1">PIN4</text>
<text x="146.6" y="192.1">4</text>
<text x="146.6" y="195.6">5</text>
<text x="152.8" y="194.3">PIN4</text>
<text x="152.8" y="197.9">PIN5</text>
<text x="303.6" y="193.8">6</text>
<text x="303.6" y="197.3">7</text>
<text x="309.7" y="192.6">PIN5</text>
<text x="309.7" y="196.1">PIN6</text>
<text x="146.6" y="199.1">6</text>
<text x="146.6" y="202.6">7</text>
<text x="152.8" y="201.4">PIN6</text>
<text x="303.6" y="200.9">8</text>
<text x="309.7" y="199.6">PIN7</text>
<text x="309.7" y="203.2">PIN8</text>
<text x="146.6" y="206.2">8</text>
<text x="146.6" y="209.7">9</text>
<text x="152.8" y="204.9">PIN7</text>
<text x="152.8" y="208.5">PIN8</text>
<text x="302" y="207.9">10</text>
<text x="303.6" y="204.4">9</text>
<text x="309.7" y="206.7">PIN9</text>
<text x="145" y="213.2">10</text>
<text x="152.8" y="212">PIN9</text>
<text x="152.8" y="215.5">PIN10</text>
<text x="302" y="211.5">11</text>
<text x="302" y="215">12</text>
<text x="309.7" y="210.2">PIN10</text>
<text x="309.7" y="213.7">PIN11</text>
<text x="145" y="216.7">11</text>
<text x="145" y="220.3">12</text>
<text x="152.8" y="219">PIN11</text>
<text x="302" y="218.5">13</text>
<text x="309.7" y="217.3">PIN12</text>
<text x="309.7" y="220.8">PIN13</text>
<text x="145" y="223.8">13</text>
<text x="145" y="227.3">14</text>
<text x="152.8" y="222.6">PIN12</text>
<text x="152.8" y="226.1">PIN13</text>
<text x="302" y="222">14</text>
<text x="302" y="225.6">15</text>
<text x="309.7" y="224.3">PIN14</text>
<text x="309.7" y="227.9">PIN15</text>
<text x="145" y="230.9">15</text>
<text x="152.8" y="229.6">PIN14</text>
<text x="152.8" y="233.2">PIN15</text>
</g>
</svg>
